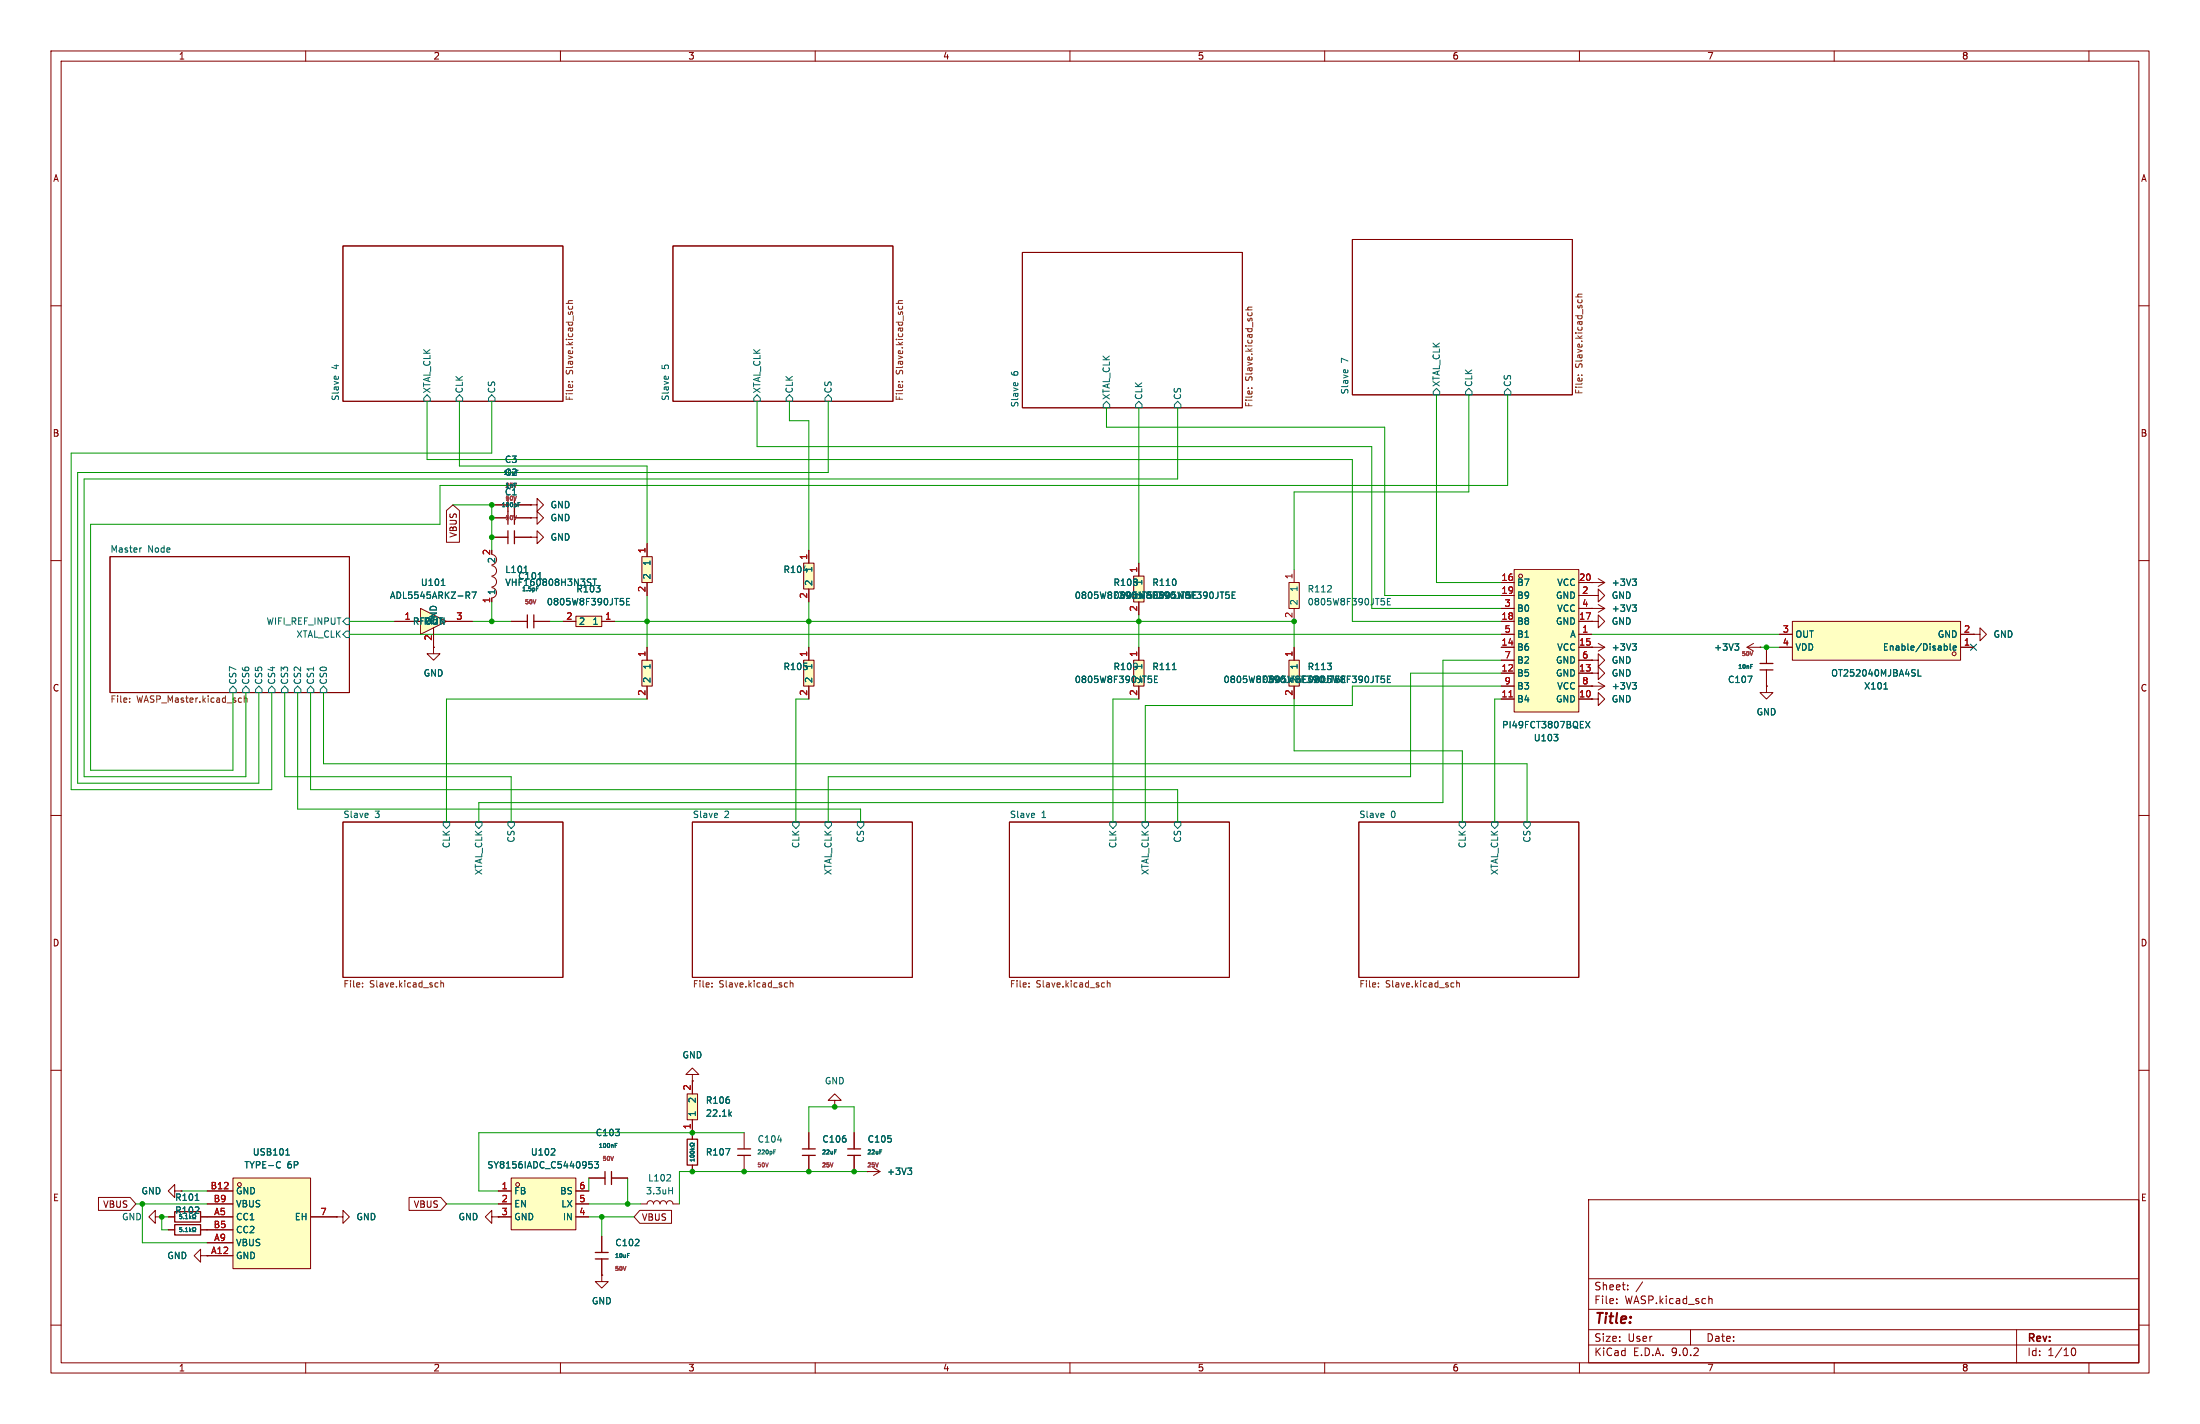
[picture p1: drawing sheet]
<svg xmlns="http://www.w3.org/2000/svg" width="432mm" height="279mm" viewBox="0 0 432 279" stroke-linecap="round" stroke-linejoin="round" font-family="sans-serif">
<g fill="none" stroke="#840000" stroke-width=".2">
<path d="M10 10h411.8v259.4h-411.8zM12 12h407.8v255.4h-407.8zM60 10v2M110 10v2M160 10v2M210 10v2M260 10v2M310 10v2M360 10v2M410 10v2M67.3 48.3h43.2v30.4h-43.2zM132.1 48.3h43.2v30.4h-43.2z"/>
<path d="M200.7 49.5h43.1v30.5h-43.1zM265.4 47h43.2v30.5h-43.2zM10 60h2M419.8 60h2M10 110h2M21.6 109.2h47v26.7h-47zM419.8 110h2M10 160h2M419.8 160h2M67.3 161.3h43.2v30.5h-43.2zM135.9 161.3h43.2v30.5h-43.2zM198.1 161.3h43.2v30.5h-43.2z"/>
<path d="M266.7 161.3h43.2v30.5h-43.2zM10 210h2M419.8 210h2M115.6 231.1h3.1M120 231.1h3.2M311.8 235.4h108v32h-108zM10 260h2M311.8 256.9h108M311.8 250.9h108M317.3 255.6v.2M317.3 254.9v.1M319.5 252.9v.2"/>
<path d="M319.5 252.2v.1M322.4 251.5l-1.3 1.9M335.5 254.9h.5v.9M419.8 260h2M60 267.4v2M110 267.4v2M160 267.4v2M210 267.4v2M260 267.4v2M310 267.4v2M311.8 263.9h108M311.8 260.9h108"/>
<path d="M331.8 260.9v3M360 267.4v2M395.8 260.9v6.5M406.5 265.1l.2-.5 .2-.1a.8 .8 0 0 1 .5 .7 .8 .8 0 0 1-.5 .8l-.2-.2-.2-.4M410 267.4v2"/>
</g>
<g fill="none" stroke="#006464" stroke-width=".2">
<path d="M83.8 77.5l.7 .6v.6h-1.3v-.6zM90.2 77.5l.6 .6v.6h-1.3v-.6zM96.5 77.5l.7 .6v.6h-1.3v-.6zM148.6 77.5l.6 .6v.6h-1.2v-.6zM154.9 77.5l.7 .6v.6h-1.3v-.6zM162.6 77.5l.6 .6v.6h-1.3v-.6zM217.2 78.7l.6 .7v.6h-1.3v-.6zM223.5 78.7l.7 .7v.6h-1.3v-.6zM231.1 78.7l.7 .7v.6h-1.3v-.6zM281.9 76.2l.7 .6v.7h-1.3v-.7zM288.3 76.2l.6 .6v.7h-1.2v-.7zM295.9 76.2l.6 .6v.7h-1.2v-.7z"/>
<path d="M27.8 107.5l-.2 .1M45.7 134.6l.7 .7v.6h-1.3v-.6zM47.6 135.3l.7-.7 .6 .7v.6h-1.3zM50.2 135.3l.6-.7 .6 .7v.6h-1.2zM53.3 134.6l.7 .7v.6h-1.3v-.6zM55.9 134.6l.6 .7v.6h-1.3v-.6zM58.4 134.6l.7 .7v.6h-1.3v-.6zM61 134.6l.6 .7v.6h-1.3v-.6zM63.5 134.6l.6 .7v.6h-1.2v-.6zM67.9 121.3h.7v1.3h-.7l-.6-.7zM67.9 123.8h.7v1.3h-.7l-.6-.6zM87 161.3h1.3v.6l-.7 .7-.6-.7z"/>
<path d="M93.3 161.3h1.3v.6l-.6 .7-.7-.7zM99.7 161.3h1.3v.6l-.7 .7-.6-.7zM155.6 161.3h1.2v.6l-.6 .7-.6-.7zM161.9 161.3h1.3v.6l-.6 .7-.7-.7zM168.3 161.3h1.2v.6l-.6 .7-.6-.7zM217.8 161.3h1.3v.6l-.7 .7-.6-.7zM224.2 161.3h1.2v.6l-.6 .7-.6-.7zM230.5 161.3h1.3v.6l-.7 .7-.6-.7zM286.4 161.3h1.3v.6l-.7 .7-.6-.7zM292.7 161.3h1.3v.6l-.6 .7-.7-.7zM299.1 161.3h1.3v.6l-.7 .7-.6-.7zM120.7 224.7h.3"/>
<path d="M120.7 224.4h.4"/>
</g>
<g fill="none" stroke="#725600" stroke-width=".2">
<path d="M111.1 59.5h1.3M112.4 59h-.8l.1 .5M175.9 59.5h1.3M177.2 59h-.8v.5M309.2 58.3h1.3M309.7 58.8v.4M310.5 58.8v.4M310.5 57.7l-.8 .1 .1 .5M111.6 74.9h.1M111.6 60.1v.3M112.3 74.9h.1M112.3 60.1l.1 .3"/>
<path d="M176.4 74.9h.1M176.4 60.1l-.1 .3M177 74.9h.2M177.1 60.1l.1 .3M244.5 60.8h1.2M245 76.2h.1M245 61.3l-.1 .4M245.6 76.2h.1M245.7 61.3v.4M245.7 60.3h-.7v.5M309.7 73.6h.2M310.4 73.6h.1"/>
<path d="M25.4 137.7v.1M25.4 137v.1M47 137h.4M47.4 137.7l-.4 .1M47.9 137.1l.5-.1 .1 .8M47.9 136.5v1.3M71.2 193.6v.1M71.2 192.9v.1M85.6 192.8l.4 .1M86 193.6l-.4 .1M86.5 193l.5-.1 .1 .8M86.5 192.4v1.3"/>
<path d="M139.7 193.6v.1M139.7 192.9v.1M154.2 192.8l.4 .1M154.6 193.6l-.4 .1M155.1 193l.5-.1v.8M155.1 192.4v1.3M202 193.6v.1M202 192.9v.1M216.4 192.8l.4 .1M216.8 193.6l-.4 .1M217.3 193l.5-.1 .1 .8M217.3 192.4v1.3"/>
<path d="M270.5 193.6v.1M270.5 192.9v.1M285 192.8l.4 .1M285.4 193.6l-.4 .1M285.9 193l.5-.1 .1 .8M285.9 192.4v1.3"/>
</g>
<path d="M118.7 229.9v2.5M120 229.9v2.5" fill="none" stroke="#840000" stroke-width=".25"/>
<path d="M100.3 231.1h12.7v10.2h-12.7z" fill="#ffffc2"/>
<g fill="none" stroke="#840000" stroke-width=".2">
<path d="M85.1 127v1.3h1.3l-1.3 1.2-1.3-1.2h1.3M85.1 127h.1M97.8 233.7h2.5M97.8 236.2h2.5M97.8 238.8h2.5M100.3 231.1h12.7v10.2h-12.7zM113 233.7h2.6M113 236.2h2.6M113 238.8h2.6"/>
<circle cx="101.6" cy="232.4" r=".38"/>
</g>
<path d="M108.1 226.6h.8M108.9 225.5v.4M115.6 227.9h.6M115.7 228.4h.3l.3 .2-.1 .5-.5 .1M116.7 227.9h.8l-.4 .5 .3 .1v.6l-.2 .1-.5-.1" fill="none" stroke="#006464" stroke-width=".2"/>
<path d="M82.5 119.4l5.1 2.5-5.1 2.6z" fill="#ffffc2"/>
<g fill="none" stroke="#840000" stroke-width=".2">
<path d="M82.5 119.4l5.1 2.5-5.1 2.6zM77.5 121.9h5M85.1 123.2v3.8M87.6 121.9h5.1M387.3 124.5h1.3v-1.3l1.3 1.3-1.3 1.2v-1.2M387.3 124.5h.1M135.9 210.8h1.3l-1.3-1.2-1.3 1.2h1.3v1.3M135.9 212.1h.1M34.3 233.7v-1.3l-1.3 1.3 1.3 1.3v-1.3h1.3M35.6 233.7h.1M66 238.8h1.3v-1.3l1.3 1.3-1.3 1.2v-1.2M66 238.8h.1"/>
<path d="M96.5 238.8v-1.3l-1.3 1.3 1.3 1.2v-1.2h1.3M97.8 238.8h.1"/>
</g>
<path d="M86.6 114.9h.7M91.5 116.1h.5l.2 .3-.1 .4h-.6M91.8 116.8l.4 .6M92.6 116.1h.9l-.6 1.3" fill="none" stroke="#006464" stroke-width=".2"/>
<path d="M45.7 231.1h15.3v17.8h-15.3z" fill="#ffffc2"/>
<g fill="none" stroke="#840000" stroke-width=".2">
<path d="M163.8 215.9h1.3l-1.3-1.3-1.2 1.3h1.2v1.3M163.8 217.2h.1M33 238.8h1.3M39.4 238.8h6.3M40.6 233.7h5.1M40.6 236.2h5.1M45.7 231.1h15.3v17.8h-15.3zM61 238.8h5M39.4 246.4v-1.3l-1.3 1.3 1.3 1.3v-1.3h1.2M40.6 246.4h.1M40.6 241.3h5.1M40.6 243.8h5.1"/>
<path d="M40.6 246.4h5.1"/>
<circle cx="47" cy="232.4" r=".38"/>
</g>
<g fill="none" stroke="#006464" stroke-width=".2">
<path d="M35.7 239l-.1 .1-.4-.1M36.1 239.1h.1M36 239l.1 .1M36.4 239.1h.4M36.6 238.3v.8M37.2 238.3v.8M37.3 238.8l.2 .3M38 239v.1h-.2M38.2 239v.1h.2M38.3 235.5h.7M54.8 227.9l.2 .1M55 229.1l-.2 .1"/>
<path d="M56.1 226.6h.7M56.3 225.6l.2-.2v1.2"/>
</g>
<path d="M34.3 237.7h5.1v2.1h-5.1z" fill="none" stroke="#840000" stroke-width=".25"/>
<path d="M351.8 121.9h33v7.6h-33z" fill="#ffffc2"/>
<g fill="none" stroke="#840000" stroke-width=".2">
<path d="M349.2 127h2.6M349.2 124.5h2.6M351.8 121.9h33v7.6h-33zM384.8 127h2.5M384.8 124.5h2.5M33 241.3h1.3M39.4 241.3h1.2"/>
<circle cx="383.5" cy="128.3" r=".38"/>
</g>
<g fill="none" stroke="#006464" stroke-width=".2">
<path d="M369.8 135.2h.7M376.5 131.4v1.3h.6M381.7 126.7l.4 .1 .1 .2-.1 .5-.4 .1M382.8 126.3v1.1l.1 .2M383.4 127.2l.6-.2-.1-.2-.4-.1-.1 .2v.6h.5M35.7 240.9h-.4l-.1 .3h.4l.1 .4h-.5M36 241.6v.1M36.4 241.7h.4M36.4 241.1l.2-.2v.8M37.2 240.9v.8M37.3 241.4l.2 .3M37.5 241.1l-.3 .3"/>
<path d="M37.8 241.7h.2v-.2a.34 .34 0 0 1-.2-.5 .34 .34 0 0 1 .5-.1l.1 .4-.2 .4h.2"/>
</g>
<path d="M34.3 240.3h5.1v2h-5.1z" fill="none" stroke="#840000" stroke-width=".25"/>
<path d="M157.7 129.5h2.1v5.1h-2.1z" fill="#ffffc2"/>
<path d="M157.7 129.5h2.1v5.1h-2.1zM158.7 127v2.5M158.7 134.6v2.6M30.5 238.8v-1.3l-1.3 1.3 1.3 1.2v-1.2h1.2M31.7 238.8h.1" fill="none" stroke="#840000" stroke-width=".2"/>
<path d="M222.5 113h2v5.1h-2z" fill="#ffffc2"/>
<path d="M222.5 113h2v5.1h-2zM223.5 110.5v2.5M223.5 118.1v2.6" fill="none" stroke="#840000" stroke-width=".2"/>
<path d="M241.2 116.8v.5M241.8 116.8h.5M242.4 116.1h-.6v1.3h.6" fill="none" stroke="#006464" stroke-width=".2"/>
<path d="M222.5 129.5h2v5.1h-2z" fill="#ffffc2"/>
<path d="M222.5 129.5h2v5.1h-2zM223.5 127v2.5M223.5 134.6v2.6" fill="none" stroke="#840000" stroke-width=".2"/>
<path d="M230.1 131.4h.7" fill="none" stroke="#006464" stroke-width=".2"/>
<path d="M297.2 111.8h12.7v27.9h-12.7z" fill="#ffffc2"/>
<g fill="none" stroke="#840000" stroke-width=".2">
<path d="M96.5 105.4h3.2M101 105.4h3.1M294.6 114.3h2.6M294.6 116.8h2.6M294.6 119.4h2.6M297.2 111.8h12.7v27.9h-12.7zM309.9 114.3h5.1M309.9 116.8h2.5M309.9 119.4h5.1M312.4 119.4h.1M312.4 116.8h1.3v-1.2l1.3 1.2-1.3 1.3v-1.3M312.4 116.8h.1"/>
<path d="M312.4 114.3h.1M313.7 118.6l1.3 .8M313.7 113.5l1.3 .8M315 119.4l-1.3 .7M315 114.3l-1.3 .8M294.6 121.9h2.6M294.6 124.5h2.6M294.6 127h2.6M294.6 129.5h2.6M294.6 132.1h2.6M294.6 134.6h2.6M294.6 137.2h2.6"/>
<path d="M309.9 121.9h2.5M309.9 124.5h2.5M309.9 127h5.1M309.9 129.5h2.5M309.9 132.1h2.5M309.9 134.6h5.1M309.9 137.2h2.5M312.4 127h.1M312.4 121.9h1.3v-1.2l1.3 1.2-1.3 1.3v-1.3M312.4 121.9h.1M312.4 129.5h1.3v-1.2l1.3 1.2-1.3 1.3v-1.3M312.4 129.5h.1"/>
<path d="M312.4 137.2h1.3v-1.3l1.3 1.3-1.3 1.2v-1.2M312.4 137.2h.1M312.4 134.6h.1M312.4 132.1h1.3v-1.3l1.3 1.3-1.3 1.3v-1.3M312.4 132.1h.1M313.7 126.2l1.3 .8M313.7 133.9l1.3 .7M315 127l-1.3 .8M315 134.6l-1.3 .8M342.9 127h2.5M342.9 127l1.3 .8M344.2 126.2l-1.3 .8"/>
<path d="M345.4 127h.1M346.7 134.6v1.3h1.3l-1.3 1.3-1.3-1.3h1.3M346.7 134.6h.1M346.7 127v3.2M346.7 131.4v3.2M125.7 236.2h1.3a.63 .63 0 0 1 .7-.6 .63 .63 0 0 1 .6 .6 .63 .63 0 0 1 .6-.6 .63 .63 0 0 1 .6 .6 .63 .63 0 0 1 .7-.6 .63 .63 0 0 1 .6 .6 .63 .63 0 0 1 .7-.6 .63 .63 0 0 1 .6 .6h1.2M135.9 222.3v1.2M135.9 228.6v1.3M146 222.3v3.1M146 226.7v3.2"/>
<circle cx="298.4" cy="113" r=".38"/>
</g>
<path d="M296.2 136.7h.7" fill="none" stroke="#a90000" stroke-width=".2"/>
<g fill="none" stroke="#006464" stroke-width=".2">
<path d="M101.7 99h.2M101.7 98.6h.4M320.4 118.7h.8l-.4 .5M320.4 113.6h.8l-.4 .5M320.9 114.1l.3 .2v.3l-.3 .3M320.9 119.2l.3 .2v.3l-.3 .3M320.4 126.3h.8l-.4 .5M320.4 133.9h.8l-.4 .5M320.9 126.8l.3 .2v.3l-.3 .3M320.9 134.4l.3 .3v.3l-.3 .2M340.5 126.3h.8l-.4 .5M341 126.8l.3 .2v.3l-.3 .3"/>
<path d="M343 132.7h.9l-.6 1.2M343.6 130.4h.4M305 144.1h.8l-.5 .5M305.7 144.7v.5M311.2 141.5l.9 1.3M312.1 141.5l-.9 1.3M130.8 231.7h.8M131.3 233.6h.7M131.6 230.6v.4M132 233v1.3M135.5 225.5h.8M135.5 226a.39 .39 0 0 1 .4-.2 .39 .39 0 0 1 .3 .4 .39 .39 0 0 1-.4 .2 .39 .39 0 0 1-.3-.4z"/>
<path d="M135.5 226.7a.39 .39 0 0 1 .4-.1 .39 .39 0 0 1 .3 .4 .39 .39 0 0 1-.4 .1 .39 .39 0 0 1-.3-.4zM135.7 225.2l.3 .3M136.3 224.3v.2h-.2a.34 .34 0 0 0-.5-.2 .34 .34 0 0 0-.1 .5l.4 .1 .4-.2v.2M136.3 227.4v.4M136.3 227.6h-.8l.2 .2M136.3 225.2l-.4 .2M142.4 225.4h.9l-.6 1.2M151.9 226h.2M151.9 225.6h.3M152.6 223.7h.8"/>
</g>
<path d="M99.7 104.1v2.6M101 104.1v2.6M345.4 131.4h2.6M345.4 130.2h2.6M134.9 223.5h2v5.1h-2zM144.8 225.4h2.5M144.8 226.7h2.5" fill="none" stroke="#840000" stroke-width=".25"/>
<path d="M134.9 214.6h2v5.1h-2z" fill="#ffffc2"/>
<g fill="none" stroke="#840000" stroke-width=".2">
<path d="M96.5 99.1h3.2M101 99.1h3.1M134.9 214.6h2v5.1h-2zM135.9 212.1v2.5M135.9 219.7v2.6M158.7 222.3v3.1M158.7 226.7v3.2M167.6 222.3v3.1M167.6 226.7v3.2M170.2 229.9h.1M170.2 229.9h2.5M171.4 229.1l1.3 .8"/>
<path d="M172.7 229.9l-1.3 .7M118.1 250.2v1.3h1.3l-1.3 1.2-1.3-1.2h1.3M118.1 250.2h.1M118.1 242.6v3.1M118.1 247v3.2"/>
</g>
<path d="M143.2 218.5l.4 .5M143.6 218.2l-.5 .5M163.8 225.6h.4M172.7 225.6h.4M178.2 229.2h.7l-.4 .5M178.7 229.7l.2 .2v.3l-.2 .2M123.2 245.9h.3" fill="none" stroke="#006464" stroke-width=".2"/>
<path d="M99.7 97.8v2.5M101 97.8v2.5M157.5 225.4h2.5M157.5 226.7h2.5M166.4 225.4h2.5M166.4 226.7h2.5M116.8 245.7h2.6M116.8 247h2.6" fill="none" stroke="#840000" stroke-width=".25"/>
<path d="M126 129.5h2v5.1h-2z" fill="#ffffc2"/>
<path d="M126 129.5h2v5.1h-2zM127 127v2.5M127 134.6v2.6" fill="none" stroke="#840000" stroke-width=".2"/>
<path d="M226 133.3v.5M226.6 133.3h.4M227.2 132.7h-.6v1.2h.6" fill="none" stroke="#006464" stroke-width=".2"/>
<path d="M126 109.2h2v5.1h-2z" fill="#ffffc2"/>
<path d="M126 109.2h2v5.1h-2zM127 106.7v2.5M127 114.3v2.5" fill="none" stroke="#840000" stroke-width=".2"/>
<path d="M157.7 111.9h.8" fill="none" stroke="#006464" stroke-width=".2"/>
<path d="M157.7 110.5h2.1v5.1h-2.1z" fill="#ffffc2"/>
<path d="M157.7 110.5h2.1v5.1h-2.1zM158.7 108v2.5M158.7 115.6v2.5" fill="none" stroke="#840000" stroke-width=".2"/>
<path d="M253 129.5h2v5.1h-2z" fill="#ffffc2"/>
<path d="M253 129.5h2v5.1h-2zM254 127v2.5M254 134.6v2.6" fill="none" stroke="#840000" stroke-width=".2"/>
<path d="M271.7 133.3v.5M272.3 133.3h.4M272.9 132.7h-.6v1.2h.6" fill="none" stroke="#006464" stroke-width=".2"/>
<path d="M253 114.3h2v5.1h-2z" fill="#ffffc2"/>
<g fill="none" stroke="#840000" stroke-width=".2">
<path d="M104.1 99.1h1.3v-1.3l1.3 1.3-1.3 1.2v-1.2M104.1 99.1h.1M96.5 115.3a1.01 1.01 0 0 1 1 1 1.01 1.01 0 0 1-1 1M96.5 113.1a1.01 1.01 0 0 1 1 1.1 1.01 1.01 0 0 1-1 1M96.5 111a1.01 1.01 0 0 1 1 1 1.01 1.01 0 0 1-1 1M96.5 108.8a1.01 1.01 0 0 1 1 1 1.01 1.01 0 0 1-1 1M104.1 101.6h1.3v-1.3l1.3 1.3-1.3 1.3v-1.3M104.1 101.6h.1M104.1 105.4h1.3v-1.3l1.3 1.3-1.3 1.3v-1.3M104.1 105.4h.1M253 114.3h2v5.1h-2zM254 111.8v2.5"/>
<path d="M254 119.4v2.5"/>
</g>
<path d="M115.8 113.6l.2 .1M115.9 114.3l.1 .3M116.3 113.6h.8M116.7 113.6v1.3M271.7 118v.6M272.3 118h.4M272.9 117.4h-.6v1.3h.6" fill="none" stroke="#006464" stroke-width=".2"/>
<path d="M113 120.9h5.1v2h-5.1z" fill="#ffffc2"/>
<g fill="none" stroke="#840000" stroke-width=".2">
<path d="M96.5 99.1h3.2M101 99.1h3.1M104.1 99.1h.1M87.6 100.2l1.3-1.1 1.3 1.1v6.2h-2.6zM96.5 101.6h3.2M96.5 105.4h3.2M101 101.6h3.1M101 105.4h3.1M104.1 101.6h.1M104.1 105.4h.1M127 106.7v2.5M127 114.3v2.5"/>
<path d="M158.7 108v2.5M158.7 115.6v2.5M223.5 110.5v2.5M223.5 118.1v2.6M294.6 114.3h2.6M294.6 116.8h2.6M294.6 119.4h2.6M309.9 114.3h2.5M309.9 116.8h2.5M309.9 119.4h2.5M312.4 119.4h.1M312.4 116.8h.1"/>
<path d="M312.4 114.3h.1M77.5 121.9h5M85.1 127h.1M85.1 123.2v3.8M87.6 121.9h5.1M100.3 121.9h3.2M104.8 121.9h3.1M110.5 121.9h2.5M113 120.9h5.1v2h-5.1zM118.1 121.9h2.5M127 127v2.5M127 134.6v2.6"/>
<path d="M158.7 127v2.5M158.7 134.6v2.6M223.5 127v2.5M223.5 134.6v2.6M254 127v2.5M254 134.6v2.6M294.6 121.9h2.6M294.6 127h2.6M294.6 124.5h2.6M294.6 129.5h2.6M294.6 132.1h2.6M294.6 134.6h2.6"/>
<path d="M294.6 137.2h2.6M309.9 121.9h2.5M309.9 127h2.5M309.9 124.5h2.5M309.9 129.5h2.5M309.9 132.1h2.5M309.9 134.6h2.5M309.9 137.2h2.5M312.4 127h.1M312.4 121.9h.1M312.4 129.5h.1M312.4 137.2h.1"/>
<path d="M312.4 134.6h.1M312.4 132.1h.1M345.4 127h.1M346.7 134.6h.1M346.7 127v3.2M346.7 131.4v3.2M349.2 127h2.6M349.2 124.5h2.6M384.8 127h2.5M384.8 124.5h2.5M387.3 124.5h.1M135.9 212.1h.1"/>
<path d="M135.9 212.1v2.5M135.9 219.7v3.8M19.3 234.9h6.3l1.1 1.3-1.1 1.3h-6.3zM33 238.8h1.3M35.6 233.7h.1M39.4 238.8h6.3M40.6 233.7h5.1M40.6 236.2h5.1M61 238.8h5M66 238.8h.1M80.3 234.9h6.2l1.1 1.3-1.1 1.3h-6.2zM97.8 238.8h.1"/>
<path d="M97.8 233.7h2.5M97.8 236.2h2.5M97.8 238.8h2.5M113 233.7h2.6M113 236.2h2.6M113 238.8h2.6M115.6 231.1h3.1M120 231.1h3.2M125.6 237.5h6.2v2.5h-6.2l-1.1-1.2zM135.9 228.6v1.3M158.7 222.3v3.1M158.7 226.7v3.2"/>
<path d="M167.6 222.3v3.1M167.6 226.7v3.2M170.2 229.9h.1M33 241.3h1.3M39.4 241.3h6.3M40.6 246.4h.1M40.6 243.8h5.1M40.6 246.4h5.1M118.1 250.2h.1M118.1 242.6v3.1M118.1 247v3.2"/>
</g>
<g fill="none" stroke="#006464" stroke-width=".2">
<path d="M101.7 99h.2M101.7 98.6h.4M86.6 114.9h.7M91.5 116.1h.5l.2 .3-.1 .4h-.6M91.8 116.8l.4 .6M92.6 116.1h.9l-.6 1.3M115.8 113.6l.2 .1M115.9 114.3l.1 .3M116.3 113.6h.8M116.7 113.6v1.3M122.4 118v.6M123 118h.4"/>
<path d="M123.6 117.4h-.6v1.3h.6M157.7 111.9h.8M241.2 116.8v.5M241.8 116.8h.5M242.4 116.1h-.6v1.3h.6M320.4 118.7h.8l-.4 .5M320.4 113.6h.8l-.4 .5M320.9 114.1l.3 .2v.3l-.3 .3M320.9 119.2l.3 .2v.3l-.3 .3M226 133.3v.5M226.6 133.3h.4M227.2 132.7h-.6v1.2h.6"/>
<path d="M230.1 131.4h.7M271.7 133.3v.5M272.3 133.3h.4M272.9 132.7h-.6v1.2h.6M320.4 126.3h.8l-.4 .5M320.4 133.9h.8l-.4 .5M320.9 126.8l.3 .2v.3l-.3 .3M320.9 134.4l.3 .3v.3l-.3 .2M340.5 126.3h.8l-.4 .5M341 126.8l.3 .2v.3l-.3 .3M343 132.7h.9l-.6 1.2M343.6 130.4h.4"/>
<path d="M369.8 135.2h.7M376.5 131.4v1.3h.6M381.7 126.7l.4 .1 .1 .2-.1 .5-.4 .1M382.8 126.3v1.1l.1 .2M383.4 127.2l.6-.2-.1-.2-.4-.1-.1 .2v.6h.5M305 144.1h.8l-.5 .5M305.7 144.7v.5M311.2 141.5l.9 1.3M312.1 141.5l-.9 1.3M143.2 218.5l.4 .5M143.6 218.2l-.5 .5M35.7 239l-.1 .1-.4-.1"/>
<path d="M36.1 239.1h.1M36 239l.1 .1M36.4 239.1h.4M36.6 238.3v.8M37.2 238.3v.8M37.3 238.8l.2 .3M38 239v.1h-.2M38.2 239v.1h.2M38.3 235.5h.7M54.8 227.9l.2 .1M55 229.1l-.2 .1M56.1 226.6h.7"/>
<path d="M56.3 225.6l.2-.2v1.2M108.1 226.6h.8M108.9 225.5v.4M115.6 227.9h.6M115.7 228.4h.3l.3 .2-.1 .5-.5 .1M116.7 227.9h.8l-.4 .5 .3 .1v.6l-.2 .1-.5-.1M120.7 224.7h.3M120.7 224.4h.4M135.5 225.5h.8M135.5 226a.39 .39 0 0 1 .4-.2 .39 .39 0 0 1 .3 .4 .39 .39 0 0 1-.4 .2 .39 .39 0 0 1-.3-.4zM135.5 226.7a.39 .39 0 0 1 .4-.1 .39 .39 0 0 1 .3 .4 .39 .39 0 0 1-.4 .1 .39 .39 0 0 1-.3-.4zM135.7 225.2l.3 .3"/>
<path d="M136.3 224.3v.2h-.2a.34 .34 0 0 0-.5-.2 .34 .34 0 0 0-.1 .5l.4 .1 .4-.2v.2M136.3 227.4v.4M136.3 227.6h-.8l.2 .2M136.3 225.2l-.4 .2M142.4 225.4h.9l-.6 1.2M163.8 225.6h.4M172.7 225.6h.4M178.2 229.2h.7l-.4 .5M178.7 229.7l.2 .2v.3l-.2 .2M35.7 240.9h-.4l-.1 .3h.4l.1 .4h-.5M36 241.6v.1M36.4 241.1l.2-.2v.8"/>
<path d="M36.4 241.7h.4M37.2 240.9v.8M37.3 241.4l.2 .3M37.5 241.1l-.3 .3M37.8 241.7h.2v-.2a.34 .34 0 0 1-.2-.5 .34 .34 0 0 1 .5-.1l.1 .4-.2 .4h.2M123.2 245.9h.3"/>
</g>
<path d="M99.7 100.3v2.6M101 100.3v2.6M103.5 120.7v2.5M104.8 120.7v2.5" fill="none" stroke="#840000" stroke-width=".25"/>
<g fill="none" stroke="#009600" stroke-width=".2">
<path d="M83.8 78.7v11.5h181.6v31.7h29.2M90.2 78.7v12.7h36.8v15.3M96.5 78.7v10.2h-82.5v66h39.3v-19M148.6 78.7v8.9h120.6v31.8h25.4M154.9 78.7v3.9h3.8v25.4M162.6 78.7v14h-147.4v61h35.6v-17.8M281.9 77.5v36.8h12.7M288.3 77.5v19h-34.3v15.3M295.9 77.5v17.8h-209.5v7.6h-68.6v48.2h27.9v-15.2M88.9 99.1h7.6v8.9M217.2 80v3.8h54.6v33h22.8M223.5 80v30.5"/>
<path d="M231.1 80v14h-214.6v58.4h31.8v-16.5M96.5 118.1v3.8M127 116.8v10.2M158.7 118.1v8.9M55.9 135.9v16.5h44.4v8.9M58.4 135.9v22.9h110.5v2.5M61 135.9v19h170.1v6.4M63.5 135.9v14h236.2v11.4M68.6 121.9h8.9M68.6 124.5h226M92.7 121.9h7.6M107.9 121.9h2.6"/>
<path d="M120.6 121.9h133.4v5.1M127 137.2h-39.4v24.1M158.7 137.2h-2.5v24.1M223.5 120.7v6.3M223.5 137.2h-5.1v24.1M254 137.2v10.1h33v14M294.6 134.6h-29.2v3.8h-40.6v22.9M294.6 129.5h-11.4v28h-189.2v3.8M294.6 132.1h-17.7v20.3h-114.3v8.9M294.6 137.2h-1.2v24.1M312.4 124.5h36.8M345.4 127h3.8"/>
<path d="M26.7 236.2h13.9M27.9 236.2v7.6h12.7M33 238.8h-1.3v2.5h1.3M35.6 233.7h5M87.6 236.2h10.2M115.6 236.2h10.1M115.6 238.8h8.9M115.6 231.1v2.6M118.1 238.8v3.8M123.2 231.1v5.1M146 222.3h-52v11.4h3.8M158.7 222.3v-5.1h8.9v5.1"/>
<path d="M170.2 229.9h-36.9v6.3"/>
</g>
<path d="M386.7 126.4l1.3 1.2M388 126.4l-1.3 1.2" fill="none" stroke="#000084" stroke-width=".2"/>
<path d="M296.2 136.7h.7" fill="none" stroke="#a90000" stroke-width=".2"/>
<g fill="#009600" stroke="#009600" stroke-width=".2">
<circle cx="96.5" cy="101.6" r=".46"/>
<circle cx="158.7" cy="121.9" r=".46"/>
<circle cx="163.8" cy="217.2" r=".46"/>
<circle cx="254" cy="121.9" r=".46"/>
<circle cx="223.5" cy="121.9" r=".46"/>
<circle cx="31.7" cy="238.8" r=".46"/>
<circle cx="27.9" cy="236.2" r=".46"/>
<circle cx="346.7" cy="127" r=".46"/>
<circle cx="146" cy="229.9" r=".46"/>
<circle cx="158.7" cy="229.9" r=".46"/>
<circle cx="135.9" cy="222.3" r=".46"/>
<circle cx="135.9" cy="229.9" r=".46"/>
<circle cx="123.2" cy="236.2" r=".46"/>
<circle cx="118.1" cy="238.8" r=".46"/>
<circle cx="167.6" cy="229.9" r=".46"/>
<circle cx="96.5" cy="121.9" r=".46"/>
<circle cx="127" cy="121.9" r=".46"/>
<circle cx="96.5" cy="99.1" r=".46"/>
<circle cx="96.5" cy="105.4" r=".46"/>
</g>
<text font-size="2.8" fill="#840000" x="312.8" y="260.3">Title:</text>
<g font-size="2.1" fill="#840000">
<text x="312.8" y="256.1">File:</text>
<text x="312.8" y="253.4">Sheet:</text>
<text x="318.9" y="256.1">WASP.kicad_sch</text>
<text x="312.8" y="263.5">Size:</text>
<text x="319.5" y="263.5">User</text>
<text x="334.8" y="263.5">Date:</text>
<text x="397.8" y="263.7">Rev:</text>
<text x="312.8" y="266.3">KiCad</text>
<text x="320.5" y="266.3">E.D.A.</text>
<text x="328.1" y="266.3">9.0.2</text>
<text x="397.8" y="266.3">Id:</text>
<text x="401.9" y="266.3">1/10</text>
</g>
<g font-size="1.8" fill="#840000">
<text x="35" y="11.9">1</text>
<text x="85" y="11.9">2</text>
<text x="135" y="11.9">3</text>
<text x="185" y="11.9">4</text>
<text x="235" y="11.9">5</text>
<text x="285" y="11.9">6</text>
<text x="335" y="11.9">7</text>
<text x="385" y="11.9">8</text>
<text x="10.3" y="35.9">A</text>
<text x="420.1" y="35.9">A</text>
<text x="10.3" y="85.9">B</text>
<text x="420.1" y="85.9">B</text>
<text x="89.9" y="105.6" transform="rotate(-90 89.9 105.6)">VBUS</text>
<text x="10.3" y="135.9">C</text>
<text x="420.1" y="135.9">C</text>
<text x="10.3" y="185.9">D</text>
<text x="420.1" y="185.9">D</text>
<text x="10.3" y="235.9">E</text>
<text x="20.1" y="237.2">VBUS</text>
<text x="81.1" y="237.2">VBUS</text>
<text x="125.9" y="239.7">VBUS</text>
<text x="420.1" y="235.9">E</text>
<text x="35" y="269.3">1</text>
<text x="85" y="269.3">2</text>
<text x="135" y="269.3">3</text>
<text x="185" y="269.3">4</text>
<text x="235" y="269.3">5</text>
<text x="285" y="269.3">6</text>
<text x="335" y="269.3">7</text>
<text x="385" y="269.3">8</text>
</g>
<g font-size="1.8" fill="#006464">
<text x="264.7" y="71.2" transform="rotate(-90 264.7 71.2)">7</text>
<text x="66.6" y="72.5" transform="rotate(-90 66.6 72.5)">4</text>
<text x="84.7" y="77.3" transform="rotate(-90 84.7 77.3)">XTAL_CLK</text>
<text x="91" y="77.3" transform="rotate(-90 91 77.3)">CLK</text>
<text x="97.4" y="77.3" transform="rotate(-90 97.4 77.3)">CS</text>
<text x="131.4" y="72.5" transform="rotate(-90 131.4 72.5)">5</text>
<text x="149.5" y="77.3" transform="rotate(-90 149.5 77.3)">XTAL_CLK</text>
<text x="155.8" y="77.3" transform="rotate(-90 155.8 77.3)">CLK</text>
<text x="163.4" y="77.3" transform="rotate(-90 163.4 77.3)">CS</text>
<text x="199.9" y="73.8" transform="rotate(-90 199.9 73.8)">6</text>
<text x="264.7" y="77.5" transform="rotate(-90 264.7 77.5)">Slave</text>
<text x="282.8" y="76" transform="rotate(-90 282.8 76)">XTAL_CLK</text>
<text x="289.2" y="76" transform="rotate(-90 289.2 76)">CLK</text>
<text x="296.8" y="76" transform="rotate(-90 296.8 76)">CS</text>
<text x="66.6" y="78.7" transform="rotate(-90 66.6 78.7)">Slave</text>
<text x="131.4" y="78.7" transform="rotate(-90 131.4 78.7)">Slave</text>
<text x="199.9" y="80" transform="rotate(-90 199.9 80)">Slave</text>
<text x="218" y="78.5" transform="rotate(-90 218 78.5)">XTAL_CLK</text>
<text x="224.4" y="78.5" transform="rotate(-90 224.4 78.5)">CLK</text>
<text x="232" y="78.5" transform="rotate(-90 232 78.5)">CS</text>
<text x="99" y="91">C3</text>
<text x="99" y="93.6">C2</text>
<text x="99" y="97.4">C1</text>
<text x="108" y="99.9">GND</text>
<text x="108" y="102.5">GND</text>
<text x="108" y="106.3">GND</text>
<text x="21.6" y="108.5">Master</text>
<text x="29" y="108.5">Node</text>
<text x="97.4" y="110.6" transform="rotate(-90 97.4 110.6)">2</text>
<text x="99.1" y="112.6">L101</text>
<text x="101.6" y="113.9">C101</text>
<text x="127.9" y="113.8" transform="rotate(-90 127.9 113.8)">2</text>
<text x="127.9" y="111.1" transform="rotate(-90 127.9 111.1)">1</text>
<text x="153.7" y="112.6">R104</text>
<text x="159.6" y="112.4" transform="rotate(-90 159.6 112.4)">1</text>
<text x="76.4" y="117.7">ADL5545ARKZ-R7</text>
<text x="82.5" y="115.2">U101</text>
<text x="97.4" y="116.8" transform="rotate(-90 97.4 116.8)">1</text>
<text x="99.1" y="115.2">VHF160808H3N3ST</text>
<text x="107.2" y="119">0805W8F390JT5E</text>
<text x="113" y="116.4">R103</text>
<text x="159.6" y="115.1" transform="rotate(-90 159.6 115.1)">2</text>
<text x="210.8" y="117.7">0805W8F390JT5E 0805W8F390JT5E</text>
<text x="218.4" y="115.2">R108</text>
<text x="218.4" y="117.7">0805W8F390JT5E</text>
<text x="224.4" y="117.6" transform="rotate(-90 224.4 117.6)">2</text>
<text x="224.4" y="115" transform="rotate(-90 224.4 115)">1</text>
<text x="226.1" y="115.2">R110</text>
<text x="254.9" y="118.9" transform="rotate(-90 254.9 118.9)">2</text>
<text x="254.9" y="116.2" transform="rotate(-90 254.9 116.2)">1</text>
<text x="256.5" y="116.4">R112</text>
<text x="256.5" y="119">0805W8F390JT5E</text>
<text x="297.7" y="115.2">B7</text>
<text x="297.7" y="117.7">B9</text>
<text x="305.3" y="117.7">GND</text>
<text x="305.5" y="115.2">VCC</text>
<text x="316.2" y="117.7">GND</text>
<text x="316.2" y="115.2">+3V3</text>
<text x="52.2" y="122.8">WIFI_REF_INPUT</text>
<text x="58.1" y="125.3">XTAL_CLK</text>
<text x="80.9" y="122.8">RFOUT</text>
<text x="83.1" y="122.8">RFIN</text>
<text x="86" y="122.7" transform="rotate(-90 86 122.7)">GND</text>
<text x="113.5" y="122.8">2</text>
<text x="116.2" y="122.8">1</text>
<text x="297.7" y="120.2">B0</text>
<text x="297.7" y="122.8">B8</text>
<text x="297.7" y="125.3">B1</text>
<text x="305.3" y="122.8">GND</text>
<text x="305.5" y="120.2">VCC</text>
<text x="308.1" y="125.3">A</text>
<text x="316.2" y="122.8">GND</text>
<text x="316.2" y="120.2">+3V3</text>
<text x="352.3" y="125.3">OUT</text>
<text x="380.2" y="125.3">GND</text>
<text x="391.2" y="125.3">GND</text>
<text x="127.9" y="131.5" transform="rotate(-90 127.9 131.5)">1</text>
<text x="153.7" y="131.7">R105</text>
<text x="159.6" y="131.5" transform="rotate(-90 159.6 131.5)">1</text>
<text x="218.4" y="131.7">R109</text>
<text x="224.4" y="131.5" transform="rotate(-90 224.4 131.5)">1</text>
<text x="226.1" y="131.7">R111</text>
<text x="254.9" y="131.5" transform="rotate(-90 254.9 131.5)">1</text>
<text x="256.5" y="131.7">R113</text>
<text x="297.7" y="127.9">B6</text>
<text x="297.7" y="130.4">B2</text>
<text x="305.3" y="130.4">GND</text>
<text x="305.5" y="127.9">VCC</text>
<text x="316.2" y="130.4">GND</text>
<text x="316.2" y="127.9">+3V3</text>
<text x="336.3" y="127.9">+3V3</text>
<text x="352.3" y="127.9">VDD</text>
<text x="369.5" y="127.9">Enable/Disable</text>
<text x="46.6" y="134.4" transform="rotate(-90 46.6 134.4)">CS7</text>
<text x="49.1" y="134.4" transform="rotate(-90 49.1 134.4)">CS6</text>
<text x="51.7" y="134.4" transform="rotate(-90 51.7 134.4)">CS5</text>
<text x="54.2" y="134.4" transform="rotate(-90 54.2 134.4)">CS4</text>
<text x="56.7" y="134.4" transform="rotate(-90 56.7 134.4)">CS3</text>
<text x="59.3" y="134.4" transform="rotate(-90 59.3 134.4)">CS2</text>
<text x="61.8" y="134.4" transform="rotate(-90 61.8 134.4)">CS1</text>
<text x="64.4" y="134.4" transform="rotate(-90 64.4 134.4)">CS0</text>
<text x="83.1" y="132.9">GND</text>
<text x="127.9" y="134.1" transform="rotate(-90 127.9 134.1)">2</text>
<text x="159.6" y="134.1" transform="rotate(-90 159.6 134.1)">2</text>
<text x="210.8" y="134.2">0805W8F390JT5E</text>
<text x="224.4" y="134.1" transform="rotate(-90 224.4 134.1)">2</text>
<text x="240" y="134.2">0805W8F390JT5E</text>
<text x="247.7" y="134.2">0805W8F390JT5E</text>
<text x="254.9" y="134.1" transform="rotate(-90 254.9 134.1)">2</text>
<text x="256.5" y="134.2">0805W8F390JT5E</text>
<text x="297.7" y="132.9">B5</text>
<text x="297.7" y="135.5">B3</text>
<text x="305.3" y="132.9">GND</text>
<text x="305.5" y="135.5">VCC</text>
<text x="316.2" y="132.9">GND</text>
<text x="316.2" y="135.5">+3V3</text>
<text x="339.1" y="134.2">C107</text>
<text x="359.3" y="132.9">OT252040MJBA4SL</text>
<text x="365.8" y="135.5">X101</text>
<text x="294.7" y="143.1">PI49FCT3807BQEX</text>
<text x="297.7" y="138">B4</text>
<text x="305.3" y="138">GND</text>
<text x="316.2" y="138">GND</text>
<text x="344.7" y="140.6">GND</text>
<text x="300.9" y="145.6">U103</text>
<text x="67.3" y="160.6">Slave</text>
<text x="73.6" y="160.6">3</text>
<text x="135.9" y="160.6">Slave</text>
<text x="142.1" y="160.6">2</text>
<text x="198.1" y="160.6">Slave</text>
<text x="204.4" y="160.6">1</text>
<text x="266.7" y="160.6">Slave</text>
<text x="273" y="160.6">0</text>
<text x="88.5" y="166.5" transform="rotate(-90 88.5 166.5)">CLK</text>
<text x="101.2" y="165.4" transform="rotate(-90 101.2 165.4)">CS</text>
<text x="157.1" y="166.5" transform="rotate(-90 157.1 166.5)">CLK</text>
<text x="169.8" y="165.4" transform="rotate(-90 169.8 165.4)">CS</text>
<text x="219.3" y="166.5" transform="rotate(-90 219.3 166.5)">CLK</text>
<text x="232" y="165.4" transform="rotate(-90 232 165.4)">CS</text>
<text x="287.9" y="166.5" transform="rotate(-90 287.9 166.5)">CLK</text>
<text x="300.6" y="165.4" transform="rotate(-90 300.6 165.4)">CS</text>
<text x="94.8" y="171.8" transform="rotate(-90 94.8 171.8)">XTAL_CLK</text>
<text x="163.4" y="171.8" transform="rotate(-90 163.4 171.8)">XTAL_CLK</text>
<text x="225.7" y="171.8" transform="rotate(-90 225.7 171.8)">XTAL_CLK</text>
<text x="294.2" y="171.8" transform="rotate(-90 294.2 171.8)">XTAL_CLK</text>
<text x="133.9" y="207.9">GND</text>
<text x="161.8" y="213">GND</text>
<text x="136.8" y="219.2" transform="rotate(-90 136.8 219.2)">1</text>
<text x="136.8" y="216.6" transform="rotate(-90 136.8 216.6)">2</text>
<text x="138.4" y="216.8">R106</text>
<text x="138.4" y="219.3">22.1k</text>
<text x="49.5" y="226.9">USB101</text>
<text x="104.1" y="226.9">U102</text>
<text x="116.8" y="223.1">C103</text>
<text x="138.4" y="226.9">R107</text>
<text x="148.6" y="224.4">C104</text>
<text x="161.3" y="224.4">C106</text>
<text x="170.2" y="224.4">C105</text>
<text x="47.9" y="229.5">TYPE-C</text>
<text x="56.3" y="229.5">6P</text>
<text x="95.5" y="229.5">SY8156IADC_C5440953</text>
<text x="127.1" y="232">L102</text>
<text x="174" y="230.7">+3V3</text>
<text x="23.9" y="239.6">GND</text>
<text x="27.7" y="234.5">GND</text>
<text x="34.3" y="235.8">R101</text>
<text x="34.3" y="238.4">R102</text>
<text x="46.2" y="234.5">GND</text>
<text x="46.2" y="237.1">VBUS</text>
<text x="46.2" y="239.6">CC1</text>
<text x="57.8" y="239.6">EH</text>
<text x="69.9" y="239.6">GND</text>
<text x="89.9" y="239.6">GND</text>
<text x="100.8" y="234.5">FB</text>
<text x="100.8" y="237.1">EN</text>
<text x="100.8" y="239.6">GND</text>
<text x="109.8" y="234.5">BS</text>
<text x="110.1" y="237.1">LX</text>
<text x="110.4" y="239.6">IN</text>
<text x="126.7" y="234.5">3.3uH</text>
<text x="46.2" y="242.2">CC2</text>
<text x="46.2" y="244.7">VBUS</text>
<text x="120.7" y="244.7">C102</text>
<text x="32.7" y="247.2">GND</text>
<text x="46.2" y="247.2">GND</text>
<text x="116.1" y="256.1">GND</text>
</g>
<g font-size="1.8" fill="#725600">
<text x="112.8" y="73.5" transform="rotate(-90 112.8 73.5)">Slave.kicad_sch</text>
<text x="177.6" y="73.5" transform="rotate(-90 177.6 73.5)">Slave.kicad_sch</text>
<text x="246.2" y="74.8" transform="rotate(-90 246.2 74.8)">Slave.kicad_sch</text>
<text x="310.9" y="77.5" transform="rotate(-90 310.9 77.5)">File:</text>
<text x="310.9" y="72.2" transform="rotate(-90 310.9 72.2)">Slave.kicad_sch</text>
<text x="112.8" y="78.7" transform="rotate(-90 112.8 78.7)">File:</text>
<text x="177.6" y="78.7" transform="rotate(-90 177.6 78.7)">File:</text>
<text x="246.2" y="80" transform="rotate(-90 246.2 80)">File:</text>
<text x="21.6" y="138.2">File:</text>
<text x="26.8" y="138.2">WASP_Master.kicad_sch</text>
<text x="67.3" y="194.1">File:</text>
<text x="72.5" y="194.1">Slave.kicad_sch</text>
<text x="135.9" y="194.1">File:</text>
<text x="141.1" y="194.1">Slave.kicad_sch</text>
<text x="198.1" y="194.1">File:</text>
<text x="203.3" y="194.1">Slave.kicad_sch</text>
<text x="266.7" y="194.1">File:</text>
<text x="271.9" y="194.1">Slave.kicad_sch</text>
</g>
<g font-size="1.8" fill="#a90000">
<text x="96.3" y="109" transform="rotate(-90 96.3 109)">2</text>
<text x="126.7" y="108.7" transform="rotate(-90 126.7 108.7)">1</text>
<text x="158.5" y="109.9" transform="rotate(-90 158.5 109.9)">1</text>
<text x="223.3" y="112.5" transform="rotate(-90 223.3 112.5)">1</text>
<text x="253.7" y="113.7" transform="rotate(-90 253.7 113.7)">1</text>
<text x="96.3" y="118.4" transform="rotate(-90 96.3 118.4)">1</text>
<text x="126.7" y="116.3" transform="rotate(-90 126.7 116.3)">2</text>
<text x="158.5" y="117.5" transform="rotate(-90 158.5 117.5)">2</text>
<text x="294.6" y="114">16</text>
<text x="294.6" y="116.6">19</text>
<text x="295.2" y="119.1">3</text>
<text x="309.8" y="114">20</text>
<text x="310.4" y="116.6">2</text>
<text x="310.4" y="119.1">4</text>
<text x="79.3" y="121.7">1</text>
<text x="84.8" y="125.8" transform="rotate(-90 84.8 125.8)">2</text>
<text x="89.5" y="121.7">3</text>
<text x="111.1" y="121.7">2</text>
<text x="118.7" y="121.7">1</text>
<text x="223.3" y="120.1" transform="rotate(-90 223.3 120.1)">2</text>
<text x="253.7" y="121.4" transform="rotate(-90 253.7 121.4)">2</text>
<text x="294.6" y="121.7">18</text>
<text x="295.2" y="124.2">5</text>
<text x="309.8" y="121.7">17</text>
<text x="310.4" y="124.2">1</text>
<text x="349.8" y="124.2">3</text>
<text x="385.4" y="124.2">2</text>
<text x="126.7" y="129" transform="rotate(-90 126.7 129)">1</text>
<text x="158.5" y="129" transform="rotate(-90 158.5 129)">1</text>
<text x="223.3" y="129" transform="rotate(-90 223.3 129)">1</text>
<text x="253.7" y="129" transform="rotate(-90 253.7 129)">1</text>
<text x="294.6" y="126.7">14</text>
<text x="294.6" y="131.8">12</text>
<text x="295.2" y="129.3">7</text>
<text x="309.8" y="126.7">15</text>
<text x="309.8" y="131.8">13</text>
<text x="310.4" y="129.3">6</text>
<text x="349.8" y="126.7">4</text>
<text x="385.4" y="126.7">1</text>
<text x="126.7" y="136.6" transform="rotate(-90 126.7 136.6)">2</text>
<text x="158.5" y="136.6" transform="rotate(-90 158.5 136.6)">2</text>
<text x="223.3" y="136.6" transform="rotate(-90 223.3 136.6)">2</text>
<text x="253.7" y="136.6" transform="rotate(-90 253.7 136.6)">2</text>
<text x="294.6" y="136.9">11</text>
<text x="295.2" y="134.4">9</text>
<text x="309.8" y="136.9">10</text>
<text x="310.4" y="134.4">8</text>
<text x="135.6" y="214.1" transform="rotate(-90 135.6 214.1)">2</text>
<text x="135.6" y="221.7" transform="rotate(-90 135.6 221.7)">1</text>
<text x="41.2" y="233.4">B12</text>
<text x="98.4" y="233.4">1</text>
<text x="113.6" y="233.4">6</text>
<text x="41.8" y="236">B9</text>
<text x="41.9" y="238.5">A5</text>
<text x="62.8" y="238.5">7</text>
<text x="98.4" y="236">2</text>
<text x="98.4" y="238.5">3</text>
<text x="113.6" y="236">5</text>
<text x="113.6" y="238.5">4</text>
<text x="41.8" y="241">B5</text>
<text x="41.9" y="243.6">A9</text>
<text x="41.3" y="246.1">A12</text>
</g>
<g font-size="1.1" fill="#006464">
<text x="98.7" y="93.3">10uF</text>
<text x="99.1" y="95.9">1nF</text>
<text x="98.3" y="99.7">100pF</text>
<text x="99.1" y="98.4">50V</text>
<text x="102.3" y="116.2">1.5pF</text>
<text x="341" y="131.4">10nF</text>
<text x="117.4" y="225.4">100nF</text>
<text x="148.5" y="226.7">220pF</text>
<text x="161.2" y="226.7">22uF</text>
<text x="170.1" y="226.7">22uF</text>
<text x="120.6" y="247">10uF</text>
</g>
<g font-size="1.1" fill="#840084">
<text x="99.1" y="102.2">50V</text>
<text x="102.9" y="118.7">50V</text>
<text x="341.7" y="128.9">50V</text>
<text x="118.1" y="228">50V</text>
<text x="148.5" y="229.2">50V</text>
<text x="161.2" y="229.2">25V</text>
<text x="170.1" y="229.2">25V</text>
<text x="120.6" y="249.5">50V</text>
</g>
</svg>
